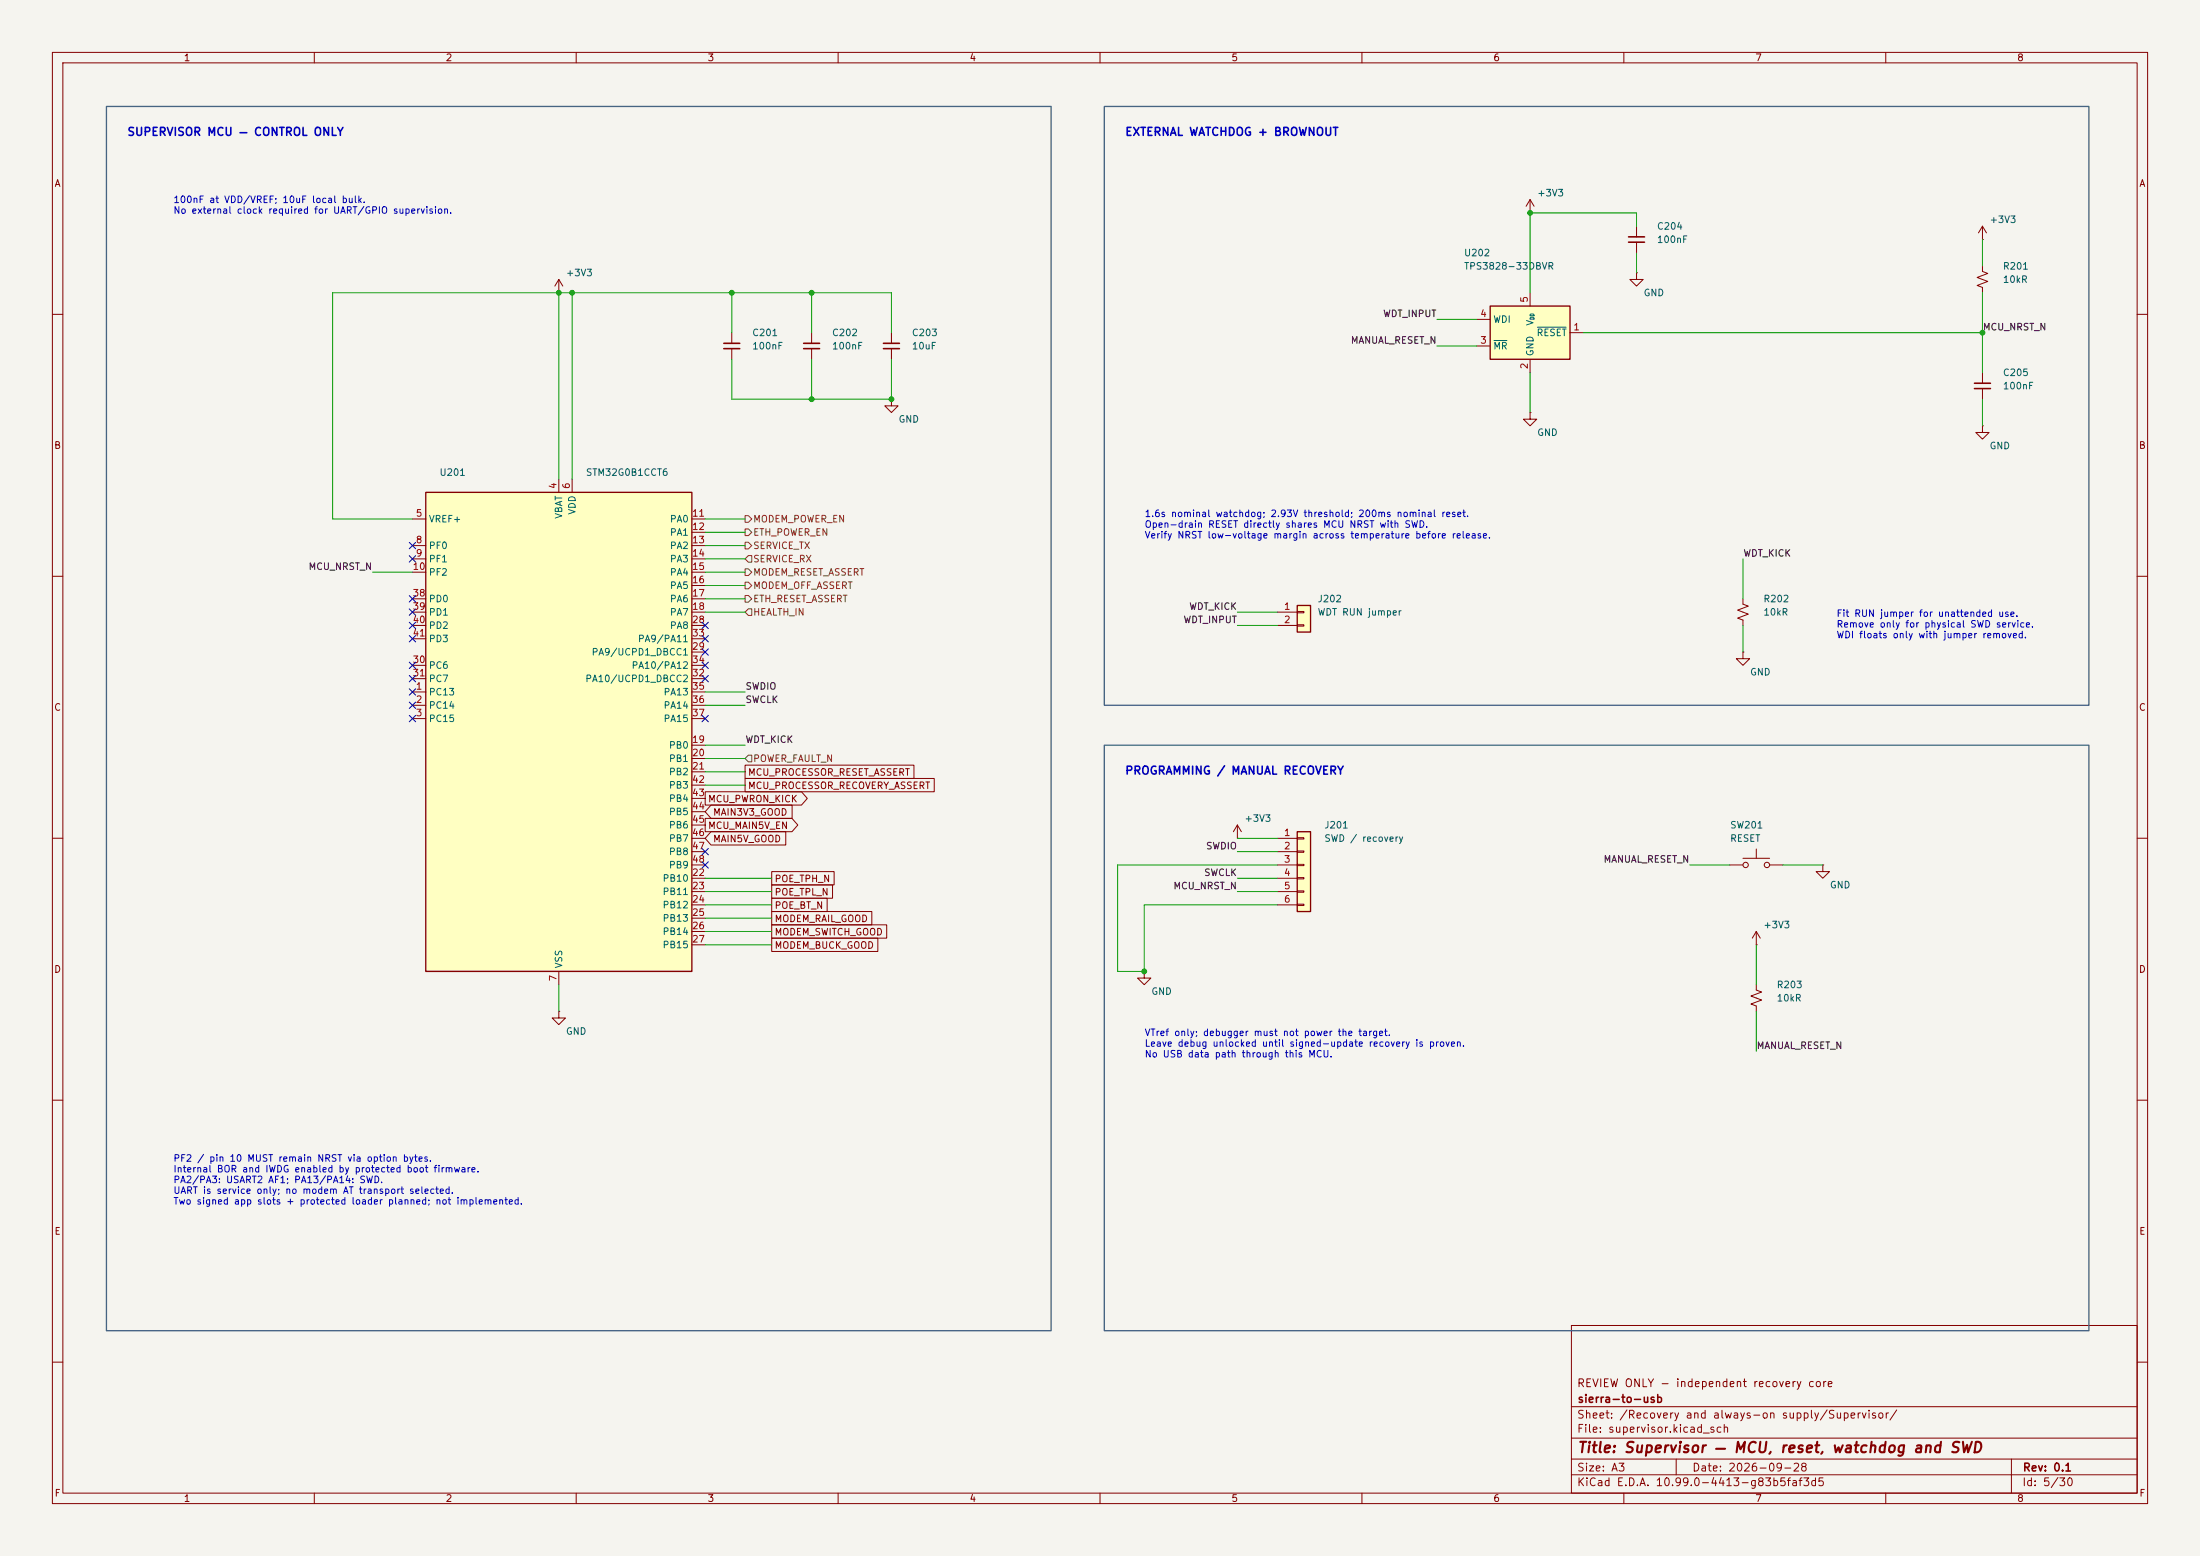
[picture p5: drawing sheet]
<svg xmlns="http://www.w3.org/2000/svg" width="420mm" height="297mm" viewBox="0 0 420 297" stroke-linecap="round" stroke-linejoin="round" font-family="sans-serif">
<path d="M0 0h420v297h-420z" fill="#f5f4ef" stroke="#f5f4ef" stroke-width=".19"/>
<g fill="none" stroke="#840000" stroke-width=".19">
<path d="M10 10h400v277h-400zM12 12h396v273h-396zM60 10v2M110 10v2M160 10v2M210 10v2M260 10v2M310 10v2M360 10v2M378.5 45.7h.1M378.5 43.2l-.8 1.3M378.5 43.2l.7 1.3"/>
<path d="M378.5 43.2v2.5M10 60h2M292.1 78.7v1.3h1.3l-1.3 1.3-1.3-1.3h1.3M292.1 78.7h.1M408 60h2M10 110h2M408 110h2M10 160h2M236.2 157.5l-.7 1.3M236.2 157.5l.8 1.3M236.2 157.5v2.5M408 160h2"/>
<path d="M236.2 160h.1M330.2 165.1h2.5M332.7 163.8h5.1M335.3 177.8l-.8 1.3M335.3 177.8l.7 1.3M335.3 162.1v1.7M335.3 177.8v2.5M337.8 165.1h2.6M348 165.1v1.3h1.2l-1.2 1.2-1.3-1.2h1.3M348 165.1h.1M335.3 180.3h.1M335.3 188v1l1 .4-2 .7 2 .8-2 .7 1 .4v1"/>
<path d="M10 210h2M408 210h2M300 253h108v32h-108zM10 260h2M300 278.5h108M300 274.5h108M300 268.5h108M320 278.5v3M384 278.5v6.5M408 260h2M60 285v2M110 285v2"/>
<path d="M160 285v2M210 285v2M260 285v2M300 281.5h108M310 285v2M360 285v2"/>
<circle cx="333.2" cy="165.1" r=".51"/>
<circle cx="337.3" cy="165.1" r=".51"/>
</g>
<path d="M284.5 58.4h15.2v10.2h-15.2z" fill="#ffffc2"/>
<path d="M284.5 58.4h15.2v10.2h-15.2z" fill="none" stroke="#840000" stroke-width=".25"/>
<path d="M292.1 55.9v2.5M281.9 66h2.6M281.9 61h2.6M292.1 68.6v2.5M299.7 63.5h2.6" fill="none" stroke="#840000" stroke-width=".19"/>
<path d="M285.2 65h2.5M293.5 62.5h5.5" fill="none" stroke="#006464" stroke-width=".19"/>
<path d="M247.6 158.8h2.6v15.2h-2.6z" fill="#ffffc2"/>
<path d="M247.6 158.8h2.6v15.2h-2.6z" fill="none" stroke="#840000" stroke-width=".25"/>
<g fill="none" stroke="#840000" stroke-width=".19">
<path d="M292.1 38.1l-.8 1.3M292.1 38.1l.8 1.3M292.1 38.1v2.5M292.1 40.6h.1M312.4 52.1v1.2h1.3l-1.3 1.3-1.3-1.3h1.3M312.4 52.1h.1M312.4 43.2v2M312.4 46.2v2.1M170.2 76.2v1.3h1.2l-1.2 1.2-1.3-1.2h1.3M170.2 76.2h.1M378.5 71.1v2.1M378.5 74.2v2"/>
<path d="M378.5 81.3v1.3h1.2l-1.2 1.2-1.3-1.2h1.3M378.5 81.3h.1M332.7 114.3v1l1.1 .4-2.1 .8 2.1 .7-2.1 .8 1 .4v1M332.7 124.5v1.2h1.3l-1.3 1.3-1.2-1.3h1.2M332.7 124.5h.1M247.6 159.9h1.3v.2h-1.3zM243.8 160h3.8M243.8 162.6h3.8M243.8 165.1h3.8M243.8 167.6h3.8M243.8 170.2h3.8M243.8 172.7h3.8"/>
<path d="M247.6 162.4h1.3v.3h-1.3zM247.6 165h1.3v.2h-1.3zM247.6 167.5h1.3v.3h-1.3zM247.6 170.1h1.3v.2h-1.3zM247.6 172.6h1.3v.2h-1.3zM218.4 185.4v1.3h1.3l-1.3 1.3-1.2-1.3h1.2M218.4 185.4h.1"/>
</g>
<path d="M310.9 45.2h3M310.9 46.2h3M376.9 73.2h3.1M376.9 74.2h3.1" fill="none" stroke="#840000" stroke-width=".3"/>
<path d="M247.6 115.6h2.6v5.1h-2.6z" fill="#ffffc2"/>
<path d="M247.6 115.6h2.6v5.1h-2.6z" fill="none" stroke="#840000" stroke-width=".25"/>
<path d="M243.8 116.8h3.8M243.8 119.4h3.8M247.6 116.7h1.3v.3h-1.3zM247.6 119.3h1.3v.2h-1.3z" fill="none" stroke="#840000" stroke-width=".19"/>
<path d="M81.3 94h50.8v91.4h-50.8z" fill="#ffffc2"/>
<path d="M81.3 94h50.8v91.4h-50.8z" fill="none" stroke="#840000" stroke-width=".25"/>
<g fill="none" stroke="#840000" stroke-width=".19">
<path d="M106.7 55.9h.1M106.7 53.3v2.6M106.7 53.3l-.8 1.3M106.7 53.3l.7 1.3M378.5 50.8v1l1 .4-2.1 .8 2.1 .7-2.1 .8 1.1 .4v1M139.7 63.5v2M139.7 66.5v2.1M154.9 63.5v2M154.9 66.5v2.1M170.2 63.5v2M170.2 66.5v2.1M78.7 99.1h2.6"/>
<path d="M106.7 91.4v2.6M109.2 91.4v2.6M132.1 99.1h2.5M78.7 104.1h2.6M78.7 106.7h2.6M78.7 109.2h2.6M78.7 114.3h2.6M78.7 116.8h2.6M78.7 119.4h2.6M132.1 104.1h2.5M132.1 106.7h2.5M132.1 109.2h2.5"/>
<path d="M132.1 101.6h2.5M132.1 111.8h2.5M132.1 114.3h2.5M132.1 116.8h2.5M132.1 119.4h2.5M78.7 132.1h2.6M78.7 134.6h2.6M78.7 137.2h2.6M78.7 127h2.6M78.7 129.5h2.6M78.7 121.9h2.6M132.1 132.1h2.5"/>
<path d="M132.1 134.6h2.5M132.1 137.2h2.5M132.1 124.5h2.5M132.1 127h2.5M132.1 129.5h2.5M132.1 121.9h2.5M132.1 142.2h2.5M132.1 144.8h2.5M132.1 147.3h2.5M132.1 149.9h2.5M132.1 152.4h2.5M132.1 154.9h2.5"/>
<path d="M132.1 157.5h2.5M134.6 156.2h16.6l1.1 1.3-1.1 1.3h-16.6zM134.6 151.1h18.4l1.1 1.3-1.1 1.3h-18.4zM135.7 158.7h14.3v2.6h-14.3l-1.1-1.3zM135.7 153.7h15.5v2.5h-15.5l-1.1-1.3zM142.2 146h32.3v2.6h-32.3zM142.2 148.6h36.1v2.5h-36.1zM132.1 167.6h2.5M132.1 170.2h2.5M132.1 172.7h2.5M132.1 175.3h2.5M132.1 177.8h2.5"/>
<path d="M132.1 160h2.5M132.1 162.6h2.5M132.1 165.1h2.5M147.3 179.1h20.3v2.5h-20.3zM147.3 176.5h22v2.6h-22zM147.3 174h19.1v2.5h-19.1zM147.3 171.4h10.6v2.6h-10.6zM147.3 168.9h11.6v2.6h-11.6zM147.3 166.4h11.9v2.5h-11.9zM106.7 193v1.3h1.2l-1.2 1.3-1.3-1.3h1.3M106.7 193h.1M106.7 185.4v2.6"/>
<path d="M132.1 180.3h2.5"/>
</g>
<path d="M138.2 65.5h3M138.2 66.5h3M153.4 65.5h3.1M153.4 66.5h3.1M168.7 65.5h3M168.7 66.5h3" fill="none" stroke="#840000" stroke-width=".3"/>
<path d="M142.2 98.4h.7l.6 .7-.6 .6h-.7zM142.2 108.6h.7l.6 .6-.6 .7h-.7zM142.2 111.1h.7l.6 .7-.6 .6h-.7zM142.2 113.7h.7l.6 .6-.6 .6h-.7zM142.2 101h.7l.6 .6-.6 .6h-.7zM142.2 103.5h.7l.6 .6-.6 .7h-.7zM142.9 106h.6v1.3h-.6l-.7-.6zM142.9 116.2h.6v1.3h-.6l-.7-.7zM142.9 144.1h.6v1.3h-.6l-.7-.6z" fill="none" stroke="#725600" stroke-width=".19"/>
<g fill="none" stroke="#009600" stroke-width=".19">
<path d="M106.7 55.9v35.5M109.2 55.9v35.5M139.7 55.9v7.6M154.9 55.9v7.6M312.4 43.2v-2.6h-20.3v15.3M312.4 48.3v3.8M378.5 45.7v5.1M378.5 55.9v15.2M139.7 68.6v7.6h30.5v-7.6M154.9 68.6v7.6M170.2 63.5v-7.6h-106.7v43.2h15.2M274.3 66h7.6"/>
<path d="M274.3 61h7.6M292.1 71.1v7.6M302.3 63.5h76.2M378.5 76.2v5.1M134.6 99.1h7.6M71.1 109.2h7.6M134.6 116.8h7.6M134.6 109.2h7.6M134.6 101.6h7.6M134.6 104.1h7.6M134.6 106.7h7.6M134.6 111.8h7.6"/>
<path d="M134.6 114.3h7.6M236.2 116.8h7.6M236.2 119.4h7.6M332.7 106.7v7.6M332.7 119.4v5.1M134.6 134.6h7.6M134.6 132.1h7.6M134.6 147.3h7.6M134.6 142.2h7.6M134.6 144.8h7.6M134.6 149.9h7.6M134.6 172.7h12.7"/>
<path d="M134.6 170.2h12.7M134.6 167.6h12.7M134.6 175.3h12.7M134.6 177.8h12.7M236.2 170.2h7.6M236.2 167.6h7.6M236.2 160h7.6M236.2 162.6h7.6M243.8 165.1h-30.4v20.3h5v-12.7h25.4M322.6 165.1h7.6M340.4 165.1h7.6M106.7 188v5"/>
<path d="M134.6 180.3h12.7M335.3 180.3v7.7M335.3 193v7.7"/>
</g>
<g fill="none" stroke="#000084" stroke-width=".19">
<path d="M78.1 118.8l1.2 1.2M78.1 116.2l1.2 1.2M78.1 113.7l1.2 1.2M78.1 106.1l1.2 1.2M78.1 103.5l1.2 1.2M79.3 118.8l-1.2 1.2M79.3 116.2l-1.2 1.2M79.3 113.7l-1.2 1.2M79.3 106.1l-1.2 1.2M79.3 103.5l-1.2 1.2M134 118.8l1.2 1.2M135.2 118.8l-1.2 1.2"/>
<path d="M78.1 136.6l1.2 1.2M78.1 134l1.2 1.2M78.1 131.5l1.2 1.2M78.1 128.9l1.2 1.2M78.1 121.3l1.2 1.2M78.1 126.4l1.2 1.2M79.3 136.6l-1.2 1.2M79.3 134l-1.2 1.2M79.3 131.5l-1.2 1.2M79.3 128.9l-1.2 1.2M79.3 121.3l-1.2 1.2M79.3 126.4l-1.2 1.2"/>
<path d="M134 123.9l1.2 1.2M134 128.9l1.2 1.2M134 136.6l1.2 1.2M134 121.3l1.2 1.2M134 126.4l1.2 1.2M135.2 123.9l-1.2 1.2M135.2 128.9l-1.2 1.2M135.2 136.6l-1.2 1.2M135.2 121.3l-1.2 1.2M135.2 126.4l-1.2 1.2M134 162l1.2 1.2M134 164.5l1.2 1.2"/>
<path d="M135.2 162l-1.2 1.2M135.2 164.5l-1.2 1.2"/>
</g>
<path d="M20.3 20.3h180.4v233.7h-180.4zM210.8 20.3h188v114.3h-188zM210.8 142.2h188v111.8h-188z" fill="none" stroke="#466482" stroke-width=".25"/>
<g fill="#009600" stroke="#009600" stroke-width=".19">
<circle cx="106.7" cy="55.9" r=".46"/>
<circle cx="109.2" cy="55.9" r=".46"/>
<circle cx="139.7" cy="55.9" r=".46"/>
<circle cx="154.9" cy="55.9" r=".46"/>
<circle cx="154.9" cy="76.2" r=".46"/>
<circle cx="170.2" cy="76.2" r=".46"/>
<circle cx="378.5" cy="63.5" r=".46"/>
<circle cx="292.1" cy="40.6" r=".46"/>
<circle cx="218.4" cy="185.4" r=".46"/>
</g>
<text font-size="2" fill="#840000" x="301" y="277.8">Title: Supervisor — MCU, reset, watchdog and SWD</text>
<g font-size="1.5" fill="#0000c2">
<text x="24.2" y="26.3">SUPERVISOR MCU — CONTROL ONLY</text>
<text x="214.7" y="26.3">EXTERNAL WATCHDOG + BROWNOUT</text>
<text x="214.7" y="148.2">PROGRAMMING / MANUAL RECOVERY</text>
</g>
<g font-size="1.5" fill="#840000">
<text x="300.9" y="265.1">REVIEW ONLY - independent recovery core</text>
<text x="301" y="268.1">sierra-to-usb</text>
<text x="300.9" y="273.8">File: supervisor.kicad_sch</text>
<text x="300.9" y="271.1">Sheet: /Recovery and always-on supply/Supervisor/</text>
<text x="300.9" y="281.2">Size: A3</text>
<text x="322.9" y="281.2">Date: 2026-09-28</text>
<text x="386" y="281.2">Rev: 0.1</text>
<text x="300.9" y="284">KiCad E.D.A. 10.99.0-4413-g83b5faf3d5</text>
<text x="385.9" y="284">Id: 5/30</text>
</g>
<g font-size="1.3" fill="#840000">
<text x="35" y="12">1</text>
<text x="85" y="12">2</text>
<text x="135" y="12">3</text>
<text x="185" y="12">4</text>
<text x="235" y="12">5</text>
<text x="285" y="12">6</text>
<text x="335" y="12">7</text>
<text x="385" y="12">8</text>
<text x="10.3" y="36">A</text>
<text x="408.3" y="36">A</text>
<text x="10.2" y="86">B</text>
<text x="408.2" y="86">B</text>
<text x="10.2" y="136">C</text>
<text x="408.2" y="136">C</text>
<text x="142.7" y="148.4">MCU_PROCESSOR_RESET_ASSERT</text>
<text x="135.1" y="153.5">MCU_PWRON_KICK</text>
<text x="136" y="156">MAIN3V3_GOOD</text>
<text x="142.7" y="150.9">MCU_PROCESSOR_RECOVERY_ASSERT</text>
<text x="135.1" y="158.5">MCU_MAIN5V_EN</text>
<text x="136" y="161.1">MAIN5V_GOOD</text>
<text x="147.8" y="173.8">POE_BT_N</text>
<text x="147.8" y="171.2">POE_TPL_N</text>
<text x="147.8" y="168.7">POE_TPH_N</text>
<text x="147.8" y="178.9">MODEM_SWITCH_GOOD</text>
<text x="147.8" y="176.3">MODEM_RAIL_GOOD</text>
<text x="10.2" y="186">D</text>
<text x="147.8" y="181.4">MODEM_BUCK_GOOD</text>
<text x="408.2" y="186">D</text>
<text x="10.3" y="236">E</text>
<text x="408.3" y="236">E</text>
<text x="10.3" y="286">F</text>
<text x="35" y="287">1</text>
<text x="85" y="287">2</text>
<text x="135" y="287">3</text>
<text x="185" y="287">4</text>
<text x="235" y="287">5</text>
<text x="285" y="287">6</text>
<text x="335" y="287">7</text>
<text x="385" y="287">8</text>
<text x="408.3" y="286">F</text>
</g>
<g font-size="1.3" fill="#0000c2">
<text x="33" y="39.1">100nF at VDD/VREF; 10uF local bulk.</text>
<text x="33" y="41.1">No external clock required for UART/GPIO supervision.</text>
<text x="218.4" y="99">1.6s nominal watchdog; 2.93V threshold; 200ms nominal reset.</text>
<text x="218.4" y="101">Open-drain RESET directly shares MCU NRST with SWD.</text>
<text x="218.4" y="103.1">Verify NRST low-voltage margin across temperature before release.</text>
<text x="350.5" y="118">Fit RUN jumper for unattended use.</text>
<text x="350.5" y="120.1">Remove only for physical SWD service.</text>
<text x="350.5" y="122.1">WDI floats only with jumper removed.</text>
<text x="218.4" y="198.1">VTref only; debugger must not power the target.</text>
<text x="218.4" y="200.1">Leave debug unlocked until signed-update recovery is proven.</text>
<text x="218.4" y="202.1">No USB data path through this MCU.</text>
<text x="33" y="222">PF2 / pin 10 MUST remain NRST via option bytes.</text>
<text x="33" y="224.1">Internal BOR and IWDG enabled by protected boot firmware.</text>
<text x="33" y="226.1">PA2/PA3: USART2 AF1; PA13/PA14: SWD.</text>
<text x="33" y="228.2">UART is service only; no modem AT transport selected.</text>
<text x="33" y="230.2">Two signed app slots + protected loader planned; not implemented.</text>
</g>
<g font-size="1.3" fill="#006464">
<text x="293.4" y="37.8">+3V3</text>
<text x="316.2" y="44.1">C204</text>
<text x="316.2" y="46.7">100nF</text>
<text x="379.7" y="42.9">+3V3</text>
<text x="107.9" y="53">+3V3</text>
<text x="279.4" y="49.2">U202</text>
<text x="279.4" y="51.8">TPS3828-33DBVR</text>
<text x="382.3" y="51.8">R201</text>
<text x="313.7" y="56.8">GND</text>
<text x="382.3" y="54.3">10kR</text>
<text x="143.5" y="64.5">C201</text>
<text x="158.7" y="64.5">C202</text>
<text x="174" y="64.5">C203</text>
<text x="285" y="61.9">WDI</text>
<text x="293.1" y="62.3" transform="rotate(-90 293.1 62.3)">V</text>
<text x="293.2" y="64.5">RESET</text>
<text x="143.5" y="67">100nF</text>
<text x="158.7" y="67">100nF</text>
<text x="174" y="67">10uF</text>
<text x="285" y="67">MR</text>
<text x="293.1" y="68.1" transform="rotate(-90 293.1 68.1)">GND</text>
<text x="382.3" y="72.1">C205</text>
<text x="382.3" y="74.6">100nF</text>
<text x="171.4" y="81">GND</text>
<text x="293.4" y="83.5">GND</text>
<text x="379.7" y="86.1">GND</text>
<text x="83.8" y="91.1">U201</text>
<text x="111.7" y="91.1">STM32G0B1CCT6</text>
<text x="81.8" y="100">VREF+</text>
<text x="107.6" y="99.1" transform="rotate(-90 107.6 99.1)">VBAT</text>
<text x="110.2" y="98.3" transform="rotate(-90 110.2 98.3)">VDD</text>
<text x="127.8" y="100">PA0</text>
<text x="81.8" y="105.1">PF0</text>
<text x="81.8" y="107.6">PF1</text>
<text x="127.8" y="102.6">PA1</text>
<text x="127.8" y="105.1">PA2</text>
<text x="127.8" y="107.6">PA3</text>
<text x="81.8" y="110.2">PF2</text>
<text x="127.8" y="110.2">PA4</text>
<text x="127.8" y="112.7">PA5</text>
<text x="81.8" y="115.3">PD0</text>
<text x="81.8" y="117.8">PD1</text>
<text x="127.8" y="115.3">PA6</text>
<text x="127.8" y="117.8">PA7</text>
<text x="251.4" y="115.3">J202</text>
<text x="251.4" y="117.8">WDT RUN jumper</text>
<text x="336.5" y="115.3">R202</text>
<text x="336.5" y="117.8">10kR</text>
<text x="81.8" y="120.3">PD2</text>
<text x="81.8" y="122.9">PD3</text>
<text x="112.8" y="125.4">PA9/UCPD1_DBCC1</text>
<text x="121.7" y="122.9">PA9/PA11</text>
<text x="127.8" y="120.3">PA8</text>
<text x="81.8" y="128">PC6</text>
<text x="81.8" y="130.5">PC7</text>
<text x="111.6" y="130.5">PA10/UCPD1_DBCC2</text>
<text x="120.5" y="128">PA10/PA12</text>
<text x="334" y="129.2">GND</text>
<text x="81.8" y="133">PC13</text>
<text x="81.8" y="135.6">PC14</text>
<text x="126.6" y="133">PA13</text>
<text x="126.6" y="135.6">PA14</text>
<text x="81.8" y="138.1">PC15</text>
<text x="126.6" y="138.1">PA15</text>
<text x="127.6" y="143.2">PB0</text>
<text x="127.6" y="145.7">PB1</text>
<text x="127.6" y="148.3">PB2</text>
<text x="127.6" y="150.8">PB3</text>
<text x="127.6" y="153.4">PB4</text>
<text x="127.6" y="155.9">PB5</text>
<text x="127.6" y="158.4">PB6</text>
<text x="127.6" y="161">PB7</text>
<text x="237.5" y="157.2">+3V3</text>
<text x="252.7" y="158.4">J201</text>
<text x="252.7" y="161">SWD / recovery</text>
<text x="330.2" y="158.4">SW201</text>
<text x="330.2" y="161">RESET</text>
<text x="127.6" y="163.5">PB8</text>
<text x="127.6" y="166.1">PB9</text>
<text x="126.4" y="168.6">PB10</text>
<text x="126.4" y="171.1">PB11</text>
<text x="126.4" y="173.7">PB12</text>
<text x="349.2" y="169.9">GND</text>
<text x="126.4" y="176.2">PB13</text>
<text x="126.4" y="178.8">PB14</text>
<text x="336.5" y="177.5">+3V3</text>
<text x="107.6" y="184.9" transform="rotate(-90 107.6 184.9)">VSS</text>
<text x="126.4" y="181.3">PB15</text>
<text x="219.7" y="190.2">GND</text>
<text x="339.1" y="188.9">R203</text>
<text x="339.1" y="191.5">10kR</text>
<text x="107.9" y="197.8">GND</text>
</g>
<g font-size="1.3" fill="#a90000">
<text x="292" y="57.9" transform="rotate(-90 292 57.9)">5</text>
<text x="282.5" y="65.9">3</text>
<text x="282.5" y="60.8">4</text>
<text x="300.3" y="63.4">1</text>
<text x="292" y="70.6" transform="rotate(-90 292 70.6)">2</text>
<text x="106.5" y="93.4" transform="rotate(-90 106.5 93.4)">4</text>
<text x="109.1" y="93.4" transform="rotate(-90 109.1 93.4)">6</text>
<text x="79.3" y="98.9">5</text>
<text x="132" y="98.9">11</text>
<text x="132" y="101.5">12</text>
<text x="79.3" y="104">8</text>
<text x="79.3" y="106.5">9</text>
<text x="132" y="104">13</text>
<text x="132" y="106.5">14</text>
<text x="78.7" y="109.1">10</text>
<text x="132" y="109.1">15</text>
<text x="132" y="111.6">16</text>
<text x="78.7" y="114.2">38</text>
<text x="78.7" y="116.7">39</text>
<text x="78.7" y="119.2">40</text>
<text x="132" y="114.2">17</text>
<text x="132" y="116.7">18</text>
<text x="132" y="119.2">28</text>
<text x="245" y="116.7">1</text>
<text x="245" y="119.2">2</text>
<text x="78.7" y="121.8">41</text>
<text x="132" y="124.3">29</text>
<text x="132" y="121.8">33</text>
<text x="78.7" y="126.9">30</text>
<text x="78.7" y="129.4">31</text>
<text x="79.3" y="131.9">1</text>
<text x="132" y="129.4">32</text>
<text x="132" y="126.9">34</text>
<text x="132" y="131.9">35</text>
<text x="79.3" y="134.5">2</text>
<text x="79.3" y="137">3</text>
<text x="132" y="134.5">36</text>
<text x="132" y="137">37</text>
<text x="132" y="142.1">19</text>
<text x="132" y="144.6">20</text>
<text x="132" y="147.2">21</text>
<text x="132" y="149.7">42</text>
<text x="132" y="152.3">43</text>
<text x="132" y="154.8">44</text>
<text x="132" y="157.3">45</text>
<text x="132" y="159.9">46</text>
<text x="245" y="159.9">1</text>
<text x="132" y="167.5">22</text>
<text x="132" y="162.4">47</text>
<text x="132" y="165">48</text>
<text x="245" y="162.4">2</text>
<text x="245" y="165">3</text>
<text x="245" y="167.5">4</text>
<text x="132" y="170">23</text>
<text x="132" y="172.6">24</text>
<text x="245" y="170">5</text>
<text x="245" y="172.6">6</text>
<text x="132" y="175.1">25</text>
<text x="132" y="177.7">26</text>
<text x="132" y="180.2">27</text>
<text x="106.5" y="187.4" transform="rotate(-90 106.5 187.4)">7</text>
</g>
<g font-size="1.3" fill="#0f0f0f">
<text x="257.8" y="65.9">MANUAL_RESET_N</text>
<text x="263.9" y="60.8">WDT_INPUT</text>
<text x="378.4" y="63.4">MCU_NRST_N</text>
<text x="332.7" y="106.6">WDT_KICK</text>
<text x="58.8" y="109.1">MCU_NRST_N</text>
<text x="225.8" y="119.3">WDT_INPUT</text>
<text x="226.9" y="116.7">WDT_KICK</text>
<text x="142.2" y="132">SWDIO</text>
<text x="142.2" y="134.5">SWCLK</text>
<text x="142.2" y="142.1">WDT_KICK</text>
<text x="229.8" y="167.5">SWCLK</text>
<text x="230.1" y="162.4">SWDIO</text>
<text x="306" y="165">MANUAL_RESET_N</text>
<text x="223.9" y="170.1">MCU_NRST_N</text>
<text x="335.3" y="200.5">MANUAL_RESET_N</text>
</g>
<g font-size="1.3" fill="#725600">
<text x="143.7" y="100">MODEM_POWER_EN</text>
<text x="143.7" y="102.6">ETH_POWER_EN</text>
<text x="143.7" y="107.6">SERVICE_RX</text>
<text x="143.7" y="105.1">SERVICE_TX</text>
<text x="143.7" y="110.2">MODEM_RESET_ASSERT</text>
<text x="143.7" y="112.7">MODEM_OFF_ASSERT</text>
<text x="143.7" y="115.3">ETH_RESET_ASSERT</text>
<text x="143.7" y="117.8">HEALTH_IN</text>
<text x="143.7" y="145.7">POWER_FAULT_N</text>
</g>
<text font-size=".8" fill="#006464" x="293.1" y="61.1" transform="rotate(-90 293.1 61.1)">DD</text>
</svg>
